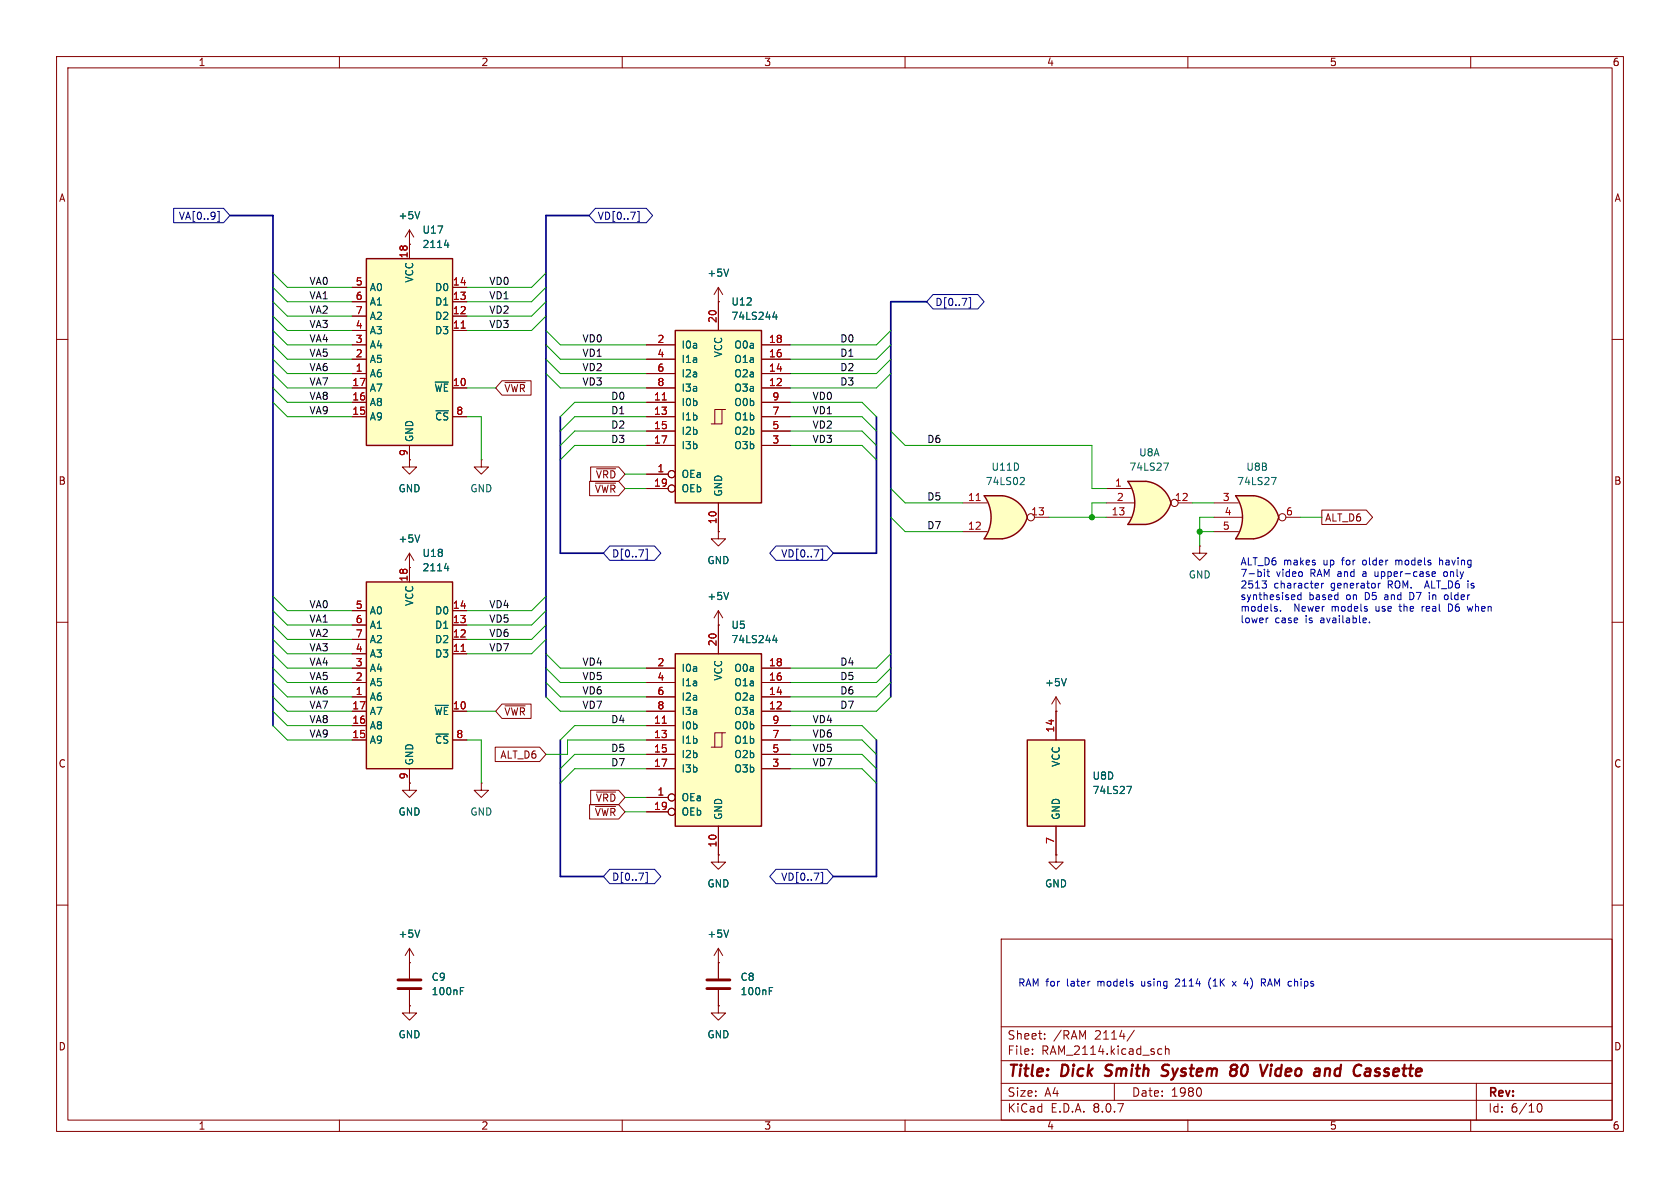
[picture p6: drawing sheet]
<svg xmlns="http://www.w3.org/2000/svg" width="297mm" height="210mm" viewBox="0 0 297 210" stroke-linecap="round" stroke-linejoin="round" font-family="sans-serif">
<g fill="none" stroke="#840000" stroke-width=".18">
<path d="M10 10h277v190h-277zM12 12h273v186h-273zM60 10v2M110 10v2M160 10v2M210 10v2M260 10v2M10 60h2M285 60h2M10 110h2M285 110h2M72.4 138.4v1.3h1.3l-1.3 1.3-1.3-1.3h1.3"/>
<path d="M72.4 138.4h.1M10 160h2M177 166h108v32h-108zM285 160h2M60 198v2M110 198v2M160 198v2M177 194.5h108M177 191.5h108M177 187.5h108M177 181.5h108M182.5 186.3v.1"/>
<path d="M182.5 185.5v.1M184.7 183.6v.1M184.7 182.8v.1M197 191.5v3M200.5 182.1l-1.3 2M205 185.4l.4 .1M205.4 186.3l-.4 .1M206 185.5l.2-.1 .4 .1 .1 .9M206 184.9v1.5M210 198v2M212.2 192.4l.2 .5-.2 .8M260 198v2"/>
<path d="M261 191.5v6.5M271.7 195.7l.2-.5 .2-.1a.81 .81 0 0 1 .6 .6 .81 .81 0 0 1-.3 .8h-.4l-.3-.5"/>
</g>
<g fill="none" stroke="#840000" stroke-width=".4">
<path d="M195.3 190.1l.3 .1M195.6 188.4l-.1 .4 .1 .2M206.4 190a.85 .85 0 0 1-1.1 .1M206.4 188.2l-.7 .1a.46 .46 0 0 0-.2 .5 .46 .46 0 0 0 .3 .4l.6 .2M217.8 188.3l.6-.1 .3 .2v.3l-.4 .4M217.9 189.1h.4M218.3 189.1l.3 .2a.67 .67 0 0 1-.1 .7 .67 .67 0 0 1-.7 .2M224.7 188.9l-.2 1.3M224.8 188.2v.2M224.8 188.2l-.1 .1 .1 .1M224.8 188.2l.1 .1-.1 .1M225.6 189.1l-.2 .7 .4 .4"/>
<path d="M234.6 188.9l.5 .1v.2l-.1 1M243 190.1l.6 .1M243.8 188.9l-.5 .1-.2 .3 .3 .2h.3"/>
</g>
<path d="M119.4 115.6h15.2v30.5h-15.2z" fill="#ffffc2"/>
<g fill="none" stroke="#840000" stroke-width=".18">
<path d="M114.3 118.1h5.1M127 110.5v5.1M134.6 118.1h5.1M114.3 128.3h5.1M114.3 125.7h5.1M114.3 130.8h5.1M114.3 123.2h5.1M114.3 133.4h5.1M114.3 120.7h5.1M114.3 135.9h5.1M127.6 129.5h-1.2v2.6M128.3 129.5h-.7v2.6h-1.9"/>
<path d="M134.6 128.3h5.1M134.6 125.7h5.1M134.6 130.8h5.1M134.6 123.2h5.1M134.6 133.4h5.1M134.6 120.7h5.1M134.6 135.9h5.1M114.3 141h3.8M114.3 143.5h3.8M127 146.1v5"/>
<circle cx="118.7" cy="143.5" r=".63"/>
<circle cx="118.7" cy="141" r=".63"/>
</g>
<path d="M119.4 115.6h15.2v30.5h-15.2z" fill="none" stroke="#840000" stroke-width=".25"/>
<path d="M117.1 127.9h.7" fill="none" stroke="#a90000" stroke-width=".18"/>
<path d="M136.9 112.3l-.3 .9h.8M137.2 112.8v.8" fill="none" stroke="#006464" stroke-width=".18"/>
<path d="M64.8 102.9h15.2v33h-15.2z" fill="#ffffc2"/>
<path d="M64.8 102.9h15.2v33h-15.2z" fill="none" stroke="#840000" stroke-width=".25"/>
<g fill="none" stroke="#840000" stroke-width=".18">
<path d="M127 53.3h.1M127 50.8l-.8 1.3M127 50.8v2.5M127 50.8l.8 1.3M127 94v1.3h1.3l-1.3 1.2-1.3-1.2h1.3M127 94h.1M62.2 115.6h2.6M62.2 113h2.6M62.2 110.5h2.6M62.2 108h2.6M62.2 118.1h2.6M72.4 100.3v2.6"/>
<path d="M80 115.6h2.5M80 113h2.5M80 110.5h2.5M80 108h2.5M62.2 123.2h2.6M62.2 125.7h2.6M62.2 130.8h2.6M62.2 128.3h2.6M62.2 120.7h2.6M72.4 135.9v2.5M80 125.7h2.5M80 130.8h2.5"/>
</g>
<path d="M128.8 47.6l-.4 1.2M78.6 100.5h.8M79.2 100.1v.8M76.9 124.7h2.4" fill="none" stroke="#006464" stroke-width=".18"/>
<path d="M81.5 115.2h.7" fill="none" stroke="#a90000" stroke-width=".18"/>
<path d="M119.4 58.4h15.2v30.5h-15.2z" fill="#ffffc2"/>
<g fill="none" stroke="#840000" stroke-width=".18">
<path d="M127 53.3v5.1M114.3 71.1h5.1M114.3 68.6h5.1M114.3 73.7h5.1M114.3 66h5.1M114.3 76.2h5.1M114.3 63.5h5.1M114.3 78.7h5.1M114.3 61h5.1M127.6 72.4h-1.2v2.5M128.3 72.4h-.7v2.5h-1.9M134.6 71.1h5.1"/>
<path d="M134.6 68.6h5.1M134.6 73.7h5.1M134.6 66h5.1M134.6 76.2h5.1M134.6 63.5h5.1M134.6 78.7h5.1M134.6 61h5.1M114.3 83.8h3.8M114.3 86.4h3.8M127 88.9v5.1M127 110.5h.1M127 108v2.5"/>
<path d="M127 108l-.8 1.2M127 108l.8 1.2M85.1 138.4v1.3h1.3l-1.3 1.3-1.3-1.3h1.3M85.1 138.4h.1"/>
<circle cx="118.7" cy="86.4" r=".63"/>
<circle cx="118.7" cy="83.8" r=".63"/>
</g>
<path d="M119.4 58.4h15.2v30.5h-15.2z" fill="none" stroke="#840000" stroke-width=".25"/>
<path d="M117.1 70.7h.7" fill="none" stroke="#a90000" stroke-width=".18"/>
<path d="M136.9 55.1l-.3 .9h.8M137.2 55.6v.9M128.8 104.7l-.4 1.3" fill="none" stroke="#006464" stroke-width=".18"/>
<path d="M181.6 130.8h10.2v15.3h-10.2z" fill="#ffffc2"/>
<path d="M181.6 130.8h10.2v15.3h-10.2z" fill="none" stroke="#840000" stroke-width=".25"/>
<g fill="none" stroke="#840000" stroke-width=".18">
<path d="M72.4 97.8l-.8 1.3M72.4 97.8v2.5M72.4 97.8l.8 1.3M212.1 96.5v1.3h1.3l-1.3 1.3-1.3-1.3h1.3M212.1 96.5h.1M72.4 100.3h.1M186.7 125.7h.1M186.7 123.2v7.6M186.7 123.2l-.8 1.3M186.7 123.2l.8 1.3M186.7 151.1v1.3h1.3l-1.3 1.3-1.3-1.3h1.3M186.7 151.1h.1"/>
<path d="M186.7 146.1v5"/>
</g>
<path d="M74.2 94.6l-.4 1.2M188.5 120l-.4 1.2M199.2 139h.8l-.5 1.3" fill="none" stroke="#006464" stroke-width=".18"/>
<path d="M221 90.1l5.1 1.3a5.2 5.2 0 0 1-4.5 3.9z" fill="#ffffc2" stroke="#ffffc2" stroke-width=".18"/>
<path d="M218.4 95.3h3.2M218.4 87.6h3.2" fill="none" stroke="#ffffc2" stroke-width=".18"/>
<path d="M218.4 87.6h3.2v7.7h-3.2a6.7 6.7 0 0 0 0-7.7z" fill="#ffffc2"/>
<g fill="#ffffc2" stroke="#ffffc2" stroke-width=".18">
<path d="M221.6 87.6a5.1 5.1 0 0 1 4.5 3.8l-5 1.3z"/>
<path d="M176.6 90.1l5 1.3a5.2 5.2 0 0 1-4.4 3.9z"/>
</g>
<path d="M221.6 87.6h-3.2a6.6 6.6 0 0 1 0 7.7h3.2M221.6 87.6a5.1 5.1 0 0 1 4.5 3.8 5.2 5.2 0 0 1-4.5 3.9" fill="none" stroke="#840000" stroke-width=".25"/>
<g fill="none" stroke="#840000" stroke-width=".18">
<path d="M85.1 81.3v1.3h1.3l-1.3 1.2-1.3-1.2h1.3M85.1 81.3h.1M214.6 88.9h4.3M214.6 91.4h5M214.6 94h4.3M227.3 91.4h2.6M127 151.1v1.3h1.3l-1.3 1.3-1.3-1.3h1.3M127 151.1h.1M127 177.8v1.3h1.3l-1.3 1.2-1.3-1.2h1.3M127 177.8h.1M127 170.2h.1M127 167.6l-.8 1.3"/>
<path d="M127 167.6v2.6M127 167.6l.8 1.3"/>
<circle cx="226.7" cy="91.4" r=".63"/>
</g>
<path d="M224.8 84.4h.8l-.5 1.3M128.8 164.4l-.4 1.3" fill="none" stroke="#006464" stroke-width=".18"/>
<path d="M174 95.3h3.2M174 87.6h3.2" fill="none" stroke="#ffffc2" stroke-width=".18"/>
<path d="M174 87.6h3.2v7.7h-3.2a6.7 6.7 0 0 0 0-7.7z" fill="#ffffc2"/>
<g fill="#ffffc2" stroke="#ffffc2" stroke-width=".18">
<path d="M177.2 87.6a5.1 5.1 0 0 1 4.4 3.8l-5 1.3z"/>
<path d="M202 87.5l5 1.4a5.2 5.2 0 0 1-4.4 3.8z"/>
</g>
<path d="M174 87.6h3.2a5.1 5.1 0 0 1 4.4 3.8 5.2 5.2 0 0 1-4.4 3.9h-3.2a6.6 6.6 0 0 0 0-7.7z" fill="none" stroke="#840000" stroke-width=".25"/>
<g fill="none" stroke="#840000" stroke-width=".18">
<path d="M72.4 43.2h.1M72.4 40.6l-.8 1.3M72.4 40.6v2.6M72.4 40.6l.8 1.3M72.4 81.3v1.3h1.3l-1.3 1.2-1.3-1.2h1.3M72.4 81.3h.1M170.2 88.9h4.3M170.2 94h4.3M182.9 91.4h2.5M127 170.2v2.8M127 175v2.8"/>
<circle cx="182.2" cy="91.4" r=".63"/>
</g>
<path d="M172.6 88.5h.7" fill="none" stroke="#a90000" stroke-width=".18"/>
<path d="M74.2 37.4l-.4 1.3M180.6 84.4l.4 .1 .1 .3-.8 .9h.8M136 175.2h.4M136 174.6h.6" fill="none" stroke="#006464" stroke-width=".18"/>
<path d="M125 174.8h4M125 173.2h4" fill="none" stroke="#840000" stroke-width=".51"/>
<path d="M199.4 92.7h3.2M199.4 85.1h3.2" fill="none" stroke="#ffffc2" stroke-width=".18"/>
<path d="M199.4 85.1h3.2v7.6h-3.2a6.7 6.7 0 0 0 0-7.6z" fill="#ffffc2"/>
<path d="M202.6 85.1a5.1 5.1 0 0 1 4.4 3.8l-5 1.3z" fill="#ffffc2" stroke="#ffffc2" stroke-width=".18"/>
<path d="M202.6 85.1h-3.2a6.6 6.6 0 0 1 0 7.6h3.2M202.6 85.1a5.1 5.1 0 0 1 4.4 3.8 5.2 5.2 0 0 1-4.4 3.8" fill="none" stroke="#840000" stroke-width=".25"/>
<g fill="none" stroke="#840000" stroke-width=".18">
<path d="M195.6 86.4h4.3M195.6 88.9h4.9M195.6 91.4h4.3M208.3 88.9h2.5"/>
<circle cx="207.6" cy="88.9" r=".63"/>
</g>
<path d="M205.7 81.9h.9l-.6 1.2" fill="none" stroke="#006464" stroke-width=".18"/>
<path d="M64.8 45.7h15.2v33h-15.2z" fill="#ffffc2"/>
<path d="M64.8 45.7h15.2v33h-15.2z" fill="none" stroke="#840000" stroke-width=".25"/>
<g fill="none" stroke="#840000" stroke-width=".18">
<path d="M62.2 58.4h2.6M62.2 55.9h2.6M62.2 53.3h2.6M62.2 50.8h2.6M72.4 43.2h.1M72.4 43.2v2.5M80 58.4h2.5M80 55.9h2.5M80 53.3h2.5M80 50.8h2.5M127 53.3h.1M127 53.3v5.1"/>
<path d="M62.2 66h2.6M62.2 68.6h2.6M62.2 73.7h2.6M62.2 71.1h2.6M62.2 63.5h2.6M62.2 61h2.6M72.4 78.7v2.6M80 68.6h2.5M80 73.7h2.5M88.7 67.3h5.2v2.6h-5.2l-1.1-1.3zM89.3 67.6h3.5M114.3 66h5.1"/>
<path d="M114.3 68.6h5.1M114.3 73.7h5.1M114.3 71.1h5.1M114.3 63.5h5.1M114.3 61h5.1M114.3 76.2h5.1M114.3 78.7h5.1M134.6 66h5.1M134.6 68.6h5.1M134.6 73.7h5.1M134.6 71.1h5.1M134.6 63.5h5.1"/>
<path d="M134.6 61h5.1M134.6 76.2h5.1M134.6 78.7h5.1M72.4 81.3h.1M104.2 85.1h5.2l1.1 1.3-1.1 1.2h-5.2zM104.4 82.5h5l1.1 1.3-1.1 1.3h-5zM105.3 85.4h3.5M105.5 82.9h3.3M114.3 83.8h3.8M114.3 86.4h3.8M127 94h.1M127 88.9v5.1"/>
<path d="M233.7 90.2h7.8l1.2 1.2-1.2 1.3h-7.8zM62.2 118.1h2.6M62.2 115.6h2.6M62.2 113h2.6M62.2 110.5h2.6M62.2 108h2.6M72.4 100.3h.1M72.4 100.3v2.6M80 115.6h2.5M80 113h2.5M80 110.5h2.5M80 108h2.5"/>
<path d="M114.3 118.1h5.1M127 110.5h.1M127 110.5v5.1M134.6 118.1h5.1M62.2 128.3h2.6M62.2 125.7h2.6M62.2 130.8h2.6M62.2 123.2h2.6M62.2 120.7h2.6M72.4 138.4h.1M72.4 135.9v2.5M80 125.7h2.5"/>
<path d="M80 130.8h2.5M87.5 132.1h7.9l1.1 1.3-1.1 1.2h-7.9zM88.7 124.5h5.2v2.5h-5.2l-1.1-1.3zM89.3 124.8h3.5M104.4 139.7h5l1.1 1.3-1.1 1.2h-5zM114.3 128.3h5.1M114.3 125.7h5.1M114.3 130.8h5.1M114.3 123.2h5.1M114.3 133.4h5.1M114.3 120.7h5.1M114.3 135.9h5.1"/>
<path d="M134.6 128.3h5.1M134.6 125.7h5.1M134.6 130.8h5.1M134.6 123.2h5.1M134.6 133.4h5.1M134.6 120.7h5.1M134.6 135.9h5.1M186.7 125.7h.1M186.7 125.7v5.1M104.2 142.2h5.2l1.1 1.3-1.1 1.3h-5.2zM105.3 142.6h3.5M105.5 140h3.3"/>
<path d="M114.3 141h3.8M114.3 143.5h3.8M127 151.1h.1M127 146.1v5M186.7 151.1h.1M186.7 146.1v5M72.4 177.8v1.3h1.3l-1.3 1.2-1.3-1.2h1.3M72.4 177.8h.1M72.4 170.2h.1M72.4 167.6v5.4M72.4 175v2.8M72.4 167.6l-.8 1.3"/>
<path d="M72.4 167.6l.8 1.3M127 170.2h.1M127 177.8h.1M127 170.2v2.8M127 175v2.8"/>
<circle cx="118.7" cy="86.4" r=".63"/>
<circle cx="118.7" cy="83.8" r=".63"/>
<circle cx="118.7" cy="143.5" r=".63"/>
<circle cx="118.7" cy="141" r=".63"/>
</g>
<g fill="none" stroke="#006464" stroke-width=".18">
<path d="M74.2 37.4l-.4 1.3M78.6 43.3h.8M79.2 42.9v.9M128.8 47.6l-.4 1.2M136.9 55.1l-.3 .9h.8M137.2 55.6v.9M76.9 67.5h2.4M74.2 94.6l-.4 1.2M78.6 100.5h.8M79.2 100.1v.8M128.8 104.7l-.4 1.3M136.9 112.3l-.3 .9h.8"/>
<path d="M137.2 112.8v.8M188.5 120l-.4 1.2M76.9 124.7h2.4M199.2 139h.8l-.5 1.3M74.2 164.4l-.4 1.3M81.4 175.2h.4M81.4 174.6h.6M128.8 164.4l-.4 1.3M136 175.2h.4M136 174.6h.6"/>
</g>
<path d="M81.5 58h.7M117.1 70.7h.7M81.5 115.2h.7M117.1 127.9h.7" fill="none" stroke="#a90000" stroke-width=".18"/>
<path d="M70.4 174.8h4M70.4 173.2h4" fill="none" stroke="#840000" stroke-width=".51"/>
<g fill="none" stroke="#000084" stroke-width=".18">
<path d="M30.7 36.8h8.8l1.1 1.3-1.1 1.3h-8.8zM38.4 37.4h.3v1.8h-.3M105.3 36.8h9l1.1 1.3-1.1 1.3h-9l-1.2-1.3zM112.7 37.4h.3v1.8h-.3M164.9 52.1h8l1.1 1.2-1.1 1.3h-8l-1.1-1.3zM171.3 52.6h.3v1.8h-.3M107.8 96.5h7.9l1.1 1.3-1.1 1.3h-7.9l-1.1-1.3zM114.1 97.1h.3v1.8h-.3M137.2 96.5h9l1.1 1.3-1.1 1.3h-9l-1.1-1.3zM145.1 97.1h.3v1.8h-.3M107.8 153.7h7.9l1.1 1.2-1.1 1.3h-7.9l-1.1-1.3zM114.1 154.2h.3v1.8h-.3"/>
<path d="M137.2 153.7h9l1.1 1.2-1.1 1.3h-9l-1.1-1.3zM145.1 154.2h.3v1.8h-.3"/>
</g>
<g fill="none" stroke="#0000c2" stroke-width=".18">
<path d="M246.8 99v.9M246.9 99l-.1 .1M254.5 98.6v1.3M254.9 99l-.4 .1M223.1 102.7h.8l-.4 .5M223.5 101.1v.8M223.7 103.2l.2 .2v.3l-.2 .3M224 101.1h.4M224.1 100.6v1.1l.3 .2M224.2 109.2l-.2 .1M226.4 107.9v.1M230 104.7v1.3"/>
<path d="M230 105.2h-.4l-.2 .2 .1 .5h.5M233.6 103.1v.9M234 103.1l-.4 .3M242.1 110v.1M243.1 101.1v.6l.2 .2M243.7 103.1v.9M243.8 103.2l-.1 .2M247.3 107.2h.5M247.5 106.8v1.2M249.2 104.7v1.3h.3M251.4 107.2v.8M251.8 107.2l-.4 .2"/>
<path d="M252 103.6h.6M252.3 102.7l-.5 1.3M252.7 105.2v.8M253.2 101.5l.6-.1-.1-.3h-.4l-.1 .1v.7h.5M255.3 105.8l.3 .2 .3-.1M255.3 101.1l-.1 .6 .1 .2h.3M255.9 105.2h-.3l-.3 .2M256.1 106.8v1.2l.6-.1M256.6 106.8l.1 .2M260.4 107.2l-.3 .8-.2-.6M208 173l-.2 .2M208.5 173.6l-.7 .7h.7"/>
<path d="M214 172.9a1.46 1.46 0 0 0 0 1.9M217.9 173.5l.6 .8M218.5 173.5l-.6 .8M220.2 173l-.3 .9h.8M220.5 173.5v.8M223 173h.5l.2 .3-.1 .4h-.6M223.3 173.7l.4 .6"/>
</g>
<path d="M40.6 38.1h7.7v90.2M104.1 38.1h-7.6v85.1M163.8 53.3h-6.3v69.9M99.1 73.7v24.1h7.6M154.9 73.7v24.1h-7.6M99.1 130.8v24.1h7.6M154.9 130.8v24.1h-7.6" fill="none" stroke="#000084" stroke-width=".3"/>
<g fill="none" stroke="#009600" stroke-width=".18">
<path d="M48.3 48.3l2.5 2.5h11.4M48.3 55.9l2.5 2.5h11.4M48.3 53.3l2.5 2.6h11.4M48.3 50.8l2.5 2.5h11.4M48.3 58.4l2.5 2.6h11.4M96.5 48.3l-2.5 2.5h-11.5M96.5 55.9l-2.5 2.5h-11.5M96.5 53.3l-2.5 2.6h-11.5M96.5 50.8l-2.5 2.5h-11.5M96.5 58.4l2.6 2.6h15.2M157.5 58.4l-2.6 2.6h-15.2M48.3 68.6l2.5 2.5h11.4"/>
<path d="M48.3 66l2.5 2.6h11.4M48.3 63.5l2.5 2.5h11.4M48.3 71.1l2.5 2.6h11.4M48.3 61l2.5 2.5h11.4M82.5 68.6h5.1M82.5 73.7h2.6v7.6M96.5 66l2.6 2.6h15.2M96.5 63.5l2.6 2.5h15.2M96.5 61l2.6 2.5h15.2M114.3 71.1h-12.7l-2.5 2.6M114.3 76.2h-12.7l-2.5 2.5M114.3 73.7h-12.7l-2.5 2.5"/>
<path d="M114.3 78.7h-12.7l-2.5 2.6M139.7 71.1h12.7l2.5 2.6M139.7 76.2h12.7l2.5 2.5M139.7 73.7h12.7l2.5 2.5M139.7 78.7h12.7l2.5 2.6M157.5 76.2l2.5 2.5h33v7.7h2.6M157.5 66l-2.6 2.6h-15.2M157.5 63.5l-2.6 2.5h-15.2M157.5 61l-2.6 2.5h-15.2M110.5 86.4h3.8M110.5 83.8h3.8M157.5 86.4l2.5 2.5h10.2"/>
<path d="M157.5 91.4l2.5 2.6h10.2M185.4 91.4h10.2M195.6 88.9h-2.6v2.5M210.8 88.9h3.8M212.1 94h2.5M214.6 91.4h-2.5v5.1M229.9 91.4h3.8M48.3 105.4l2.5 2.6h11.4M48.3 108l2.5 2.5h11.4M48.3 113l2.5 2.6h11.4M48.3 115.6l2.5 2.5h11.4M48.3 110.5l2.5 2.5h11.4"/>
<path d="M48.3 118.1l2.5 2.6h11.4M96.5 105.4l-2.5 2.6h-11.5M96.5 108l-2.5 2.5h-11.5M96.5 113l-2.5 2.6h-11.5M96.5 115.6l2.6 2.5h15.2M96.5 110.5l-2.5 2.5h-11.5M96.5 118.1l2.6 2.6h15.2M157.5 115.6l-2.6 2.5h-15.2M157.5 118.1l-2.6 2.6h-15.2M48.3 128.3l2.5 2.5h11.4M48.3 123.2l2.5 2.5h11.4M48.3 120.7l2.5 2.5h11.4"/>
<path d="M48.3 125.7l2.5 2.6h11.4M82.5 130.8h2.6v7.6M82.5 125.7h5.1M96.5 123.2l2.6 2.5h15.2M96.5 120.7l2.6 2.5h15.2M114.3 130.8h-14v2.6h-3.8M114.3 133.4h-12.7l-2.5 2.5M114.3 128.3h-12.7l-2.5 2.5M114.3 135.9h-12.7l-2.5 2.5M139.7 130.8h12.7l2.5 2.6M139.7 133.4h12.7l2.5 2.5M139.7 128.3h12.7l2.5 2.5"/>
<path d="M139.7 135.9h12.7l2.5 2.5M157.5 123.2l-2.6 2.5h-15.2M157.5 120.7l-2.6 2.5h-15.2M110.5 141h3.8M110.5 143.5h3.8"/>
</g>
<g fill="#009600" stroke="#009600" stroke-width=".18">
<circle cx="193" cy="91.4" r=".46"/>
<circle cx="212.1" cy="94" r=".46"/>
</g>
<g font-size="2.8" fill="#840000">
<text x="178" y="190.9">Title:</text>
<text x="187.7" y="190.9">Dick</text>
<text x="196.3" y="190.9">Smith</text>
<text x="207.1" y="190.9">System</text>
<text x="220" y="190.9">80</text>
<text x="226.1" y="190.9">Video</text>
<text x="236.4" y="190.9">and</text>
<text x="244.2" y="190.9">Cassette</text>
</g>
<g font-size="2.1" fill="#840000">
<text x="178" y="184">Sheet:</text>
<text x="186.2" y="184">/RAM</text>
<text x="193.6" y="184">2114/</text>
<text x="178" y="186.7">File:</text>
<text x="184.1" y="186.7">RAM_2114.kicad_sch</text>
<text x="178" y="196.9">KiCad</text>
<text x="178" y="194.1">Size:</text>
<text x="184.7" y="194.1">A4</text>
<text x="185.7" y="196.9">E.D.A.</text>
<text x="193.3" y="196.9">8.0.7</text>
<text x="200" y="194.1">Date:</text>
<text x="207" y="194.1">1980</text>
<text x="263" y="194.3">Rev:</text>
<text x="263" y="196.9">Id:</text>
<text x="267.1" y="196.9">6/10</text>
</g>
<g font-size="1.8" fill="#840000">
<text x="35" y="11.9">1</text>
<text x="85" y="11.9">2</text>
<text x="135" y="11.9">3</text>
<text x="185" y="11.9">4</text>
<text x="235" y="11.9">5</text>
<text x="285" y="11.9">6</text>
<text x="10.3" y="35.9">A</text>
<text x="285.3" y="35.9">A</text>
<text x="89.1" y="69.5">~{VWR}</text>
<text x="10.3" y="85.9">B</text>
<text x="105" y="87.3">~{VWR}</text>
<text x="105.2" y="84.8">~{VRD}</text>
<text x="285.3" y="85.9">B</text>
<text x="234.2" y="92.4">ALT_D6</text>
<text x="89.1" y="126.7">~{VWR}</text>
<text x="10.3" y="135.9">C</text>
<text x="88.4" y="134.3">ALT_D6</text>
<text x="285.3" y="135.9">C</text>
<text x="105.2" y="141.9">~{VRD}</text>
<text x="105" y="144.5">~{VWR}</text>
<text x="10.3" y="185.9">D</text>
<text x="285.3" y="185.9">D</text>
<text x="35" y="199.9">1</text>
<text x="85" y="199.9">2</text>
<text x="135" y="199.9">3</text>
<text x="185" y="199.9">4</text>
<text x="235" y="199.9">5</text>
<text x="285" y="199.9">6</text>
</g>
<g font-size="1.8" fill="#000084">
<text x="31.5" y="39.1">VA[0..9]</text>
<text x="105.6" y="39.1">VD[0..7]</text>
<text x="165.3" y="54.3">D[0..7]</text>
<text x="108.1" y="98.7">D[0..7]</text>
<text x="138" y="98.7">VD[0..7]</text>
<text x="108.1" y="155.9">D[0..7]</text>
<text x="138" y="155.9">VD[0..7]</text>
</g>
<g font-size="1.8" fill="#006464">
<text x="70.4" y="39">+5V</text>
<text x="74.6" y="41.5">U17</text>
<text x="74.6" y="44">2114</text>
<text x="65.3" y="51.7">A0</text>
<text x="73.3" y="50.1" transform="rotate(-90 73.3 50.1)">VCC</text>
<text x="76.8" y="51.7">D0</text>
<text x="125" y="49.1">+5V</text>
<text x="65.3" y="59.3">A3</text>
<text x="65.3" y="54.2">A1</text>
<text x="65.3" y="56.7">A2</text>
<text x="76.8" y="59.3">D3</text>
<text x="76.8" y="56.7">D2</text>
<text x="76.8" y="54.2">D1</text>
<text x="129.2" y="54.2">U12</text>
<text x="129.2" y="56.7">74LS244</text>
<text x="65.3" y="64.4">A5</text>
<text x="65.3" y="61.8">A4</text>
<text x="120.4" y="61.8">I0a</text>
<text x="120.4" y="64.4">I1a</text>
<text x="127.9" y="63.3" transform="rotate(-90 127.9 63.3)">VCC</text>
<text x="129.7" y="64.4">O1a</text>
<text x="129.7" y="61.8">O0a</text>
<text x="65.3" y="66.9">A6</text>
<text x="65.3" y="72">A8</text>
<text x="65.3" y="69.4">A7</text>
<text x="76.7" y="69.4">~{WE}</text>
<text x="120.4" y="72">I0b</text>
<text x="120.4" y="66.9">I2a</text>
<text x="120.4" y="69.4">I3a</text>
<text x="129.7" y="69.4">O3a</text>
<text x="129.7" y="66.9">O2a</text>
<text x="129.7" y="72">O0b</text>
<text x="65.3" y="74.5">A9</text>
<text x="76.8" y="74.5">~{CS}</text>
<text x="120.4" y="74.5">I1b</text>
<text x="120.4" y="77.1">I2b</text>
<text x="129.7" y="77.1">O2b</text>
<text x="129.7" y="74.5">O1b</text>
<text x="73.3" y="78.2" transform="rotate(-90 73.3 78.2)">GND</text>
<text x="120.4" y="79.6">I3b</text>
<text x="129.7" y="79.6">O3b</text>
<text x="175.2" y="83.4">U11D</text>
<text x="199.6" y="83.4">74LS27</text>
<text x="201.3" y="80.9">U8A</text>
<text x="220.2" y="83.4">U8B</text>
<text x="70.4" y="87.2">GND</text>
<text x="83.1" y="87.2">GND</text>
<text x="120.4" y="84.7">OEa</text>
<text x="120.4" y="87.2">OEb</text>
<text x="127.9" y="87.9" transform="rotate(-90 127.9 87.9)">GND</text>
<text x="174.2" y="86">74LS02</text>
<text x="218.6" y="86">74LS27</text>
<text x="70.4" y="96.1">+5V</text>
<text x="74.6" y="98.7">U18</text>
<text x="74.6" y="101.2">2114</text>
<text x="125" y="99.9">GND</text>
<text x="73.3" y="107.2" transform="rotate(-90 73.3 107.2)">VCC</text>
<text x="125" y="106.3">+5V</text>
<text x="210.1" y="102.5">GND</text>
<text x="65.3" y="108.8">A0</text>
<text x="65.3" y="111.4">A1</text>
<text x="65.3" y="113.9">A2</text>
<text x="76.8" y="113.9">D2</text>
<text x="76.8" y="111.4">D1</text>
<text x="76.8" y="108.8">D0</text>
<text x="129.2" y="113.9">74LS244</text>
<text x="129.2" y="111.4">U5</text>
<text x="65.3" y="119">A4</text>
<text x="65.3" y="116.4">A3</text>
<text x="76.8" y="116.4">D3</text>
<text x="120.4" y="119">I0a</text>
<text x="129.7" y="119">O0a</text>
<text x="65.3" y="124.1">A6</text>
<text x="65.3" y="121.5">A5</text>
<text x="120.4" y="121.5">I1a</text>
<text x="120.4" y="124.1">I2a</text>
<text x="127.9" y="120.4" transform="rotate(-90 127.9 120.4)">VCC</text>
<text x="129.7" y="124.1">O2a</text>
<text x="129.7" y="121.5">O1a</text>
<text x="184.7" y="121.5">+5V</text>
<text x="65.3" y="131.7">A9</text>
<text x="65.3" y="129.1">A8</text>
<text x="65.3" y="126.6">A7</text>
<text x="76.7" y="126.6">~{WE}</text>
<text x="76.8" y="131.7">~{CS}</text>
<text x="120.4" y="129.1">I0b</text>
<text x="120.4" y="131.7">I1b</text>
<text x="120.4" y="126.6">I3a</text>
<text x="129.7" y="126.6">O3a</text>
<text x="129.7" y="131.7">O1b</text>
<text x="129.7" y="129.1">O0b</text>
<text x="73.3" y="135.4" transform="rotate(-90 73.3 135.4)">GND</text>
<text x="120.4" y="134.2">I2b</text>
<text x="120.4" y="136.8">I3b</text>
<text x="129.7" y="136.8">O3b</text>
<text x="129.7" y="134.2">O2b</text>
<text x="187.6" y="135.7" transform="rotate(-90 187.6 135.7)">VCC</text>
<text x="120.4" y="141.8">OEa</text>
<text x="193" y="138">U8D</text>
<text x="193" y="140.6">74LS27</text>
<text x="70.4" y="144.4">GND</text>
<text x="83.1" y="144.4">GND</text>
<text x="120.4" y="144.4">OEb</text>
<text x="127.9" y="145" transform="rotate(-90 127.9 145)">GND</text>
<text x="187.6" y="145" transform="rotate(-90 187.6 145)">GND</text>
<text x="125" y="157.1">GND</text>
<text x="184.7" y="157.1">GND</text>
<text x="70.4" y="166">+5V</text>
<text x="125" y="166">+5V</text>
<text x="76.2" y="173.6">C9</text>
<text x="130.8" y="173.6">C8</text>
<text x="76.2" y="176.1">100nF</text>
<text x="130.8" y="176.1">100nF</text>
<text x="70.4" y="183.7">GND</text>
<text x="125" y="183.7">GND</text>
</g>
<g font-size="1.8" fill="#a90000">
<text x="72.1" y="45.8" transform="rotate(-90 72.1 45.8)">18</text>
<text x="62.8" y="50.5">5</text>
<text x="62.8" y="53.1">6</text>
<text x="80" y="53.1">13</text>
<text x="80" y="50.5">14</text>
<text x="62.8" y="58.2">4</text>
<text x="62.8" y="55.6">7</text>
<text x="80" y="58.2">11</text>
<text x="80" y="55.6">12</text>
<text x="126.7" y="57.2" transform="rotate(-90 126.7 57.2)">20</text>
<text x="62.8" y="65.8">1</text>
<text x="62.8" y="63.2">2</text>
<text x="62.8" y="60.7">3</text>
<text x="116.1" y="60.7">2</text>
<text x="116.1" y="63.2">4</text>
<text x="116.1" y="65.8">6</text>
<text x="135.8" y="65.8">14</text>
<text x="135.8" y="63.2">16</text>
<text x="135.8" y="60.7">18</text>
<text x="62.2" y="70.9">16</text>
<text x="62.2" y="68.3">17</text>
<text x="80" y="68.3">10</text>
<text x="115.5" y="70.9">11</text>
<text x="116.1" y="68.3">8</text>
<text x="135.8" y="68.3">12</text>
<text x="136.5" y="70.9">9</text>
<text x="62.2" y="73.4">15</text>
<text x="80.6" y="73.4">8</text>
<text x="115.5" y="73.4">13</text>
<text x="115.5" y="75.9">15</text>
<text x="136.5" y="75.9">5</text>
<text x="136.5" y="73.4">7</text>
<text x="72.1" y="80.7" transform="rotate(-90 72.1 80.7)">9</text>
<text x="115.5" y="78.5">17</text>
<text x="116.1" y="83.6">1</text>
<text x="136.5" y="78.5">3</text>
<text x="115.5" y="86.1">19</text>
<text x="171" y="88.6">11</text>
<text x="197" y="86.1">1</text>
<text x="197.4" y="88.6">2</text>
<text x="207.6" y="88.6">12</text>
<text x="216.1" y="88.6">3</text>
<text x="126.7" y="92.8" transform="rotate(-90 126.7 92.8)">10</text>
<text x="171" y="93.7">12</text>
<text x="182.2" y="91.2">13</text>
<text x="196.4" y="91.2">13</text>
<text x="216.1" y="93.7">5</text>
<text x="216.4" y="91.2">4</text>
<text x="227.3" y="91.2">6</text>
<text x="62.8" y="107.7">5</text>
<text x="72.1" y="102.9" transform="rotate(-90 72.1 102.9)">18</text>
<text x="80" y="107.7">14</text>
<text x="62.8" y="110.2">6</text>
<text x="62.8" y="112.8">7</text>
<text x="80" y="112.8">12</text>
<text x="80" y="110.2">13</text>
<text x="62.8" y="117.9">3</text>
<text x="62.8" y="115.3">4</text>
<text x="80" y="115.3">11</text>
<text x="116.1" y="117.9">2</text>
<text x="126.7" y="114.3" transform="rotate(-90 126.7 114.3)">20</text>
<text x="135.8" y="117.9">18</text>
<text x="62.2" y="125.5">17</text>
<text x="62.8" y="122.9">1</text>
<text x="62.8" y="120.4">2</text>
<text x="80" y="125.5">10</text>
<text x="116.1" y="120.4">4</text>
<text x="116.1" y="122.9">6</text>
<text x="116.1" y="125.5">8</text>
<text x="135.8" y="125.5">12</text>
<text x="135.8" y="122.9">14</text>
<text x="135.8" y="120.4">16</text>
<text x="62.2" y="130.6">15</text>
<text x="62.2" y="128">16</text>
<text x="80.6" y="130.6">8</text>
<text x="115.5" y="128">11</text>
<text x="115.5" y="130.6">13</text>
<text x="136.5" y="130.6">7</text>
<text x="136.5" y="128">9</text>
<text x="186.4" y="129.6" transform="rotate(-90 186.4 129.6)">14</text>
<text x="72.1" y="137.9" transform="rotate(-90 72.1 137.9)">9</text>
<text x="115.5" y="133.1">15</text>
<text x="115.5" y="135.6">17</text>
<text x="136.5" y="135.6">3</text>
<text x="136.5" y="133.1">5</text>
<text x="115.5" y="143.3">19</text>
<text x="116.1" y="140.7">1</text>
<text x="126.7" y="149.9" transform="rotate(-90 126.7 149.9)">10</text>
<text x="186.4" y="149.3" transform="rotate(-90 186.4 149.3)">7</text>
</g>
<g font-size="1.8" fill="#0f0f0f">
<text x="54.6" y="50.5">VA0</text>
<text x="54.6" y="53">VA1</text>
<text x="86.4" y="53">VD1</text>
<text x="86.4" y="50.5">VD0</text>
<text x="54.6" y="55.5">VA2</text>
<text x="54.6" y="58.1">VA3</text>
<text x="86.4" y="58.1">VD3</text>
<text x="86.4" y="55.5">VD2</text>
<text x="54.6" y="63.2">VA5</text>
<text x="54.6" y="65.7">VA6</text>
<text x="54.6" y="60.6">VA4</text>
<text x="102.9" y="63.2">VD1</text>
<text x="102.9" y="60.6">VD0</text>
<text x="102.9" y="65.7">VD2</text>
<text x="148.4" y="60.6">D0</text>
<text x="148.4" y="63.2">D1</text>
<text x="148.4" y="65.7">D2</text>
<text x="54.6" y="68.2">VA7</text>
<text x="54.6" y="70.8">VA8</text>
<text x="102.9" y="68.2">VD3</text>
<text x="107.9" y="70.8">D0</text>
<text x="143.5" y="70.8">VD0</text>
<text x="148.4" y="68.2">D3</text>
<text x="54.6" y="73.3">VA9</text>
<text x="107.9" y="75.9">D2</text>
<text x="107.9" y="73.3">D1</text>
<text x="143.5" y="75.9">VD2</text>
<text x="143.5" y="73.3">VD1</text>
<text x="107.9" y="78.4">D3</text>
<text x="143.5" y="78.4">VD3</text>
<text x="163.8" y="78.4">D6</text>
<text x="163.8" y="88.6">D5</text>
<text x="163.8" y="93.6">D7</text>
<text x="54.6" y="107.6">VA0</text>
<text x="86.4" y="107.6">VD4</text>
<text x="54.6" y="110.1">VA1</text>
<text x="54.6" y="112.7">VA2</text>
<text x="86.4" y="112.7">VD6</text>
<text x="86.4" y="110.1">VD5</text>
<text x="54.6" y="115.2">VA3</text>
<text x="54.6" y="117.8">VA4</text>
<text x="86.4" y="115.2">VD7</text>
<text x="102.9" y="117.8">VD4</text>
<text x="148.4" y="117.8">D4</text>
<text x="54.6" y="125.4">VA7</text>
<text x="54.6" y="122.8">VA6</text>
<text x="54.6" y="120.3">VA5</text>
<text x="102.9" y="122.8">VD6</text>
<text x="102.9" y="125.4">VD7</text>
<text x="102.9" y="120.3">VD5</text>
<text x="148.4" y="120.3">D5</text>
<text x="148.4" y="125.4">D7</text>
<text x="148.4" y="122.8">D6</text>
<text x="54.6" y="127.9">VA8</text>
<text x="54.6" y="130.5">VA9</text>
<text x="107.9" y="127.9">D4</text>
<text x="143.5" y="130.5">VD6</text>
<text x="143.5" y="127.9">VD4</text>
<text x="107.9" y="133">D5</text>
<text x="107.9" y="135.5">D7</text>
<text x="143.5" y="135.5">VD7</text>
<text x="143.5" y="133">VD5</text>
</g>
<g font-size="1.8" fill="#0000c2">
<text x="219.2" y="100.2">ALT_D6 makes</text>
<text x="234.1" y="100.2">up</text>
<text x="237.5" y="100.2">for</text>
<text x="241.4" y="100.2">older</text>
<text x="247.4" y="100.2">models</text>
<text x="255.3" y="100.2">having</text>
<text x="219.2" y="102.2">7-bit</text>
<text x="219.2" y="104.2">2513</text>
<text x="219.2" y="106.3">synthesised</text>
<text x="225.2" y="104.2">character</text>
<text x="225.6" y="102.2">video</text>
<text x="231.4" y="106.3">based</text>
<text x="231.8" y="102.2">RAM and</text>
<text x="235.4" y="104.2">generator</text>
<text x="238.1" y="106.3">on</text>
<text x="241.4" y="102.2">a</text>
<text x="241.6" y="106.3">D5</text>
<text x="243.7" y="102.2">upper-case</text>
<text x="245.2" y="106.3">and</text>
<text x="245.6" y="104.2">ROM.</text>
<text x="249.9" y="106.3">D7</text>
<text x="252.6" y="104.2">ALT_D6 is</text>
<text x="253.5" y="106.3">in</text>
<text x="256.1" y="102.2">only</text>
<text x="256.4" y="106.3">older</text>
<text x="219.2" y="108.3">models.</text>
<text x="219.2" y="110.4">lower</text>
<text x="225.4" y="110.4">case</text>
<text x="228.9" y="108.3">Newer</text>
<text x="230.9" y="110.4">is</text>
<text x="233.7" y="110.4">available.</text>
<text x="235.7" y="108.3">models</text>
<text x="243.7" y="108.3">use</text>
<text x="248.1" y="108.3">the</text>
<text x="252.2" y="108.3">real</text>
<text x="257.1" y="108.3">D6</text>
<text x="260.7" y="108.3">when</text>
<text x="179.9" y="174.6">RAM for</text>
<text x="188.7" y="174.6">later</text>
<text x="194.3" y="174.6">models</text>
<text x="202.2" y="174.6">using</text>
<text x="208.5" y="174.6">2114</text>
<text x="214.5" y="174.6">(1K</text>
<text x="221.2" y="174.6">4)</text>
<text x="224.4" y="174.6">RAM chips</text>
</g>
</svg>
